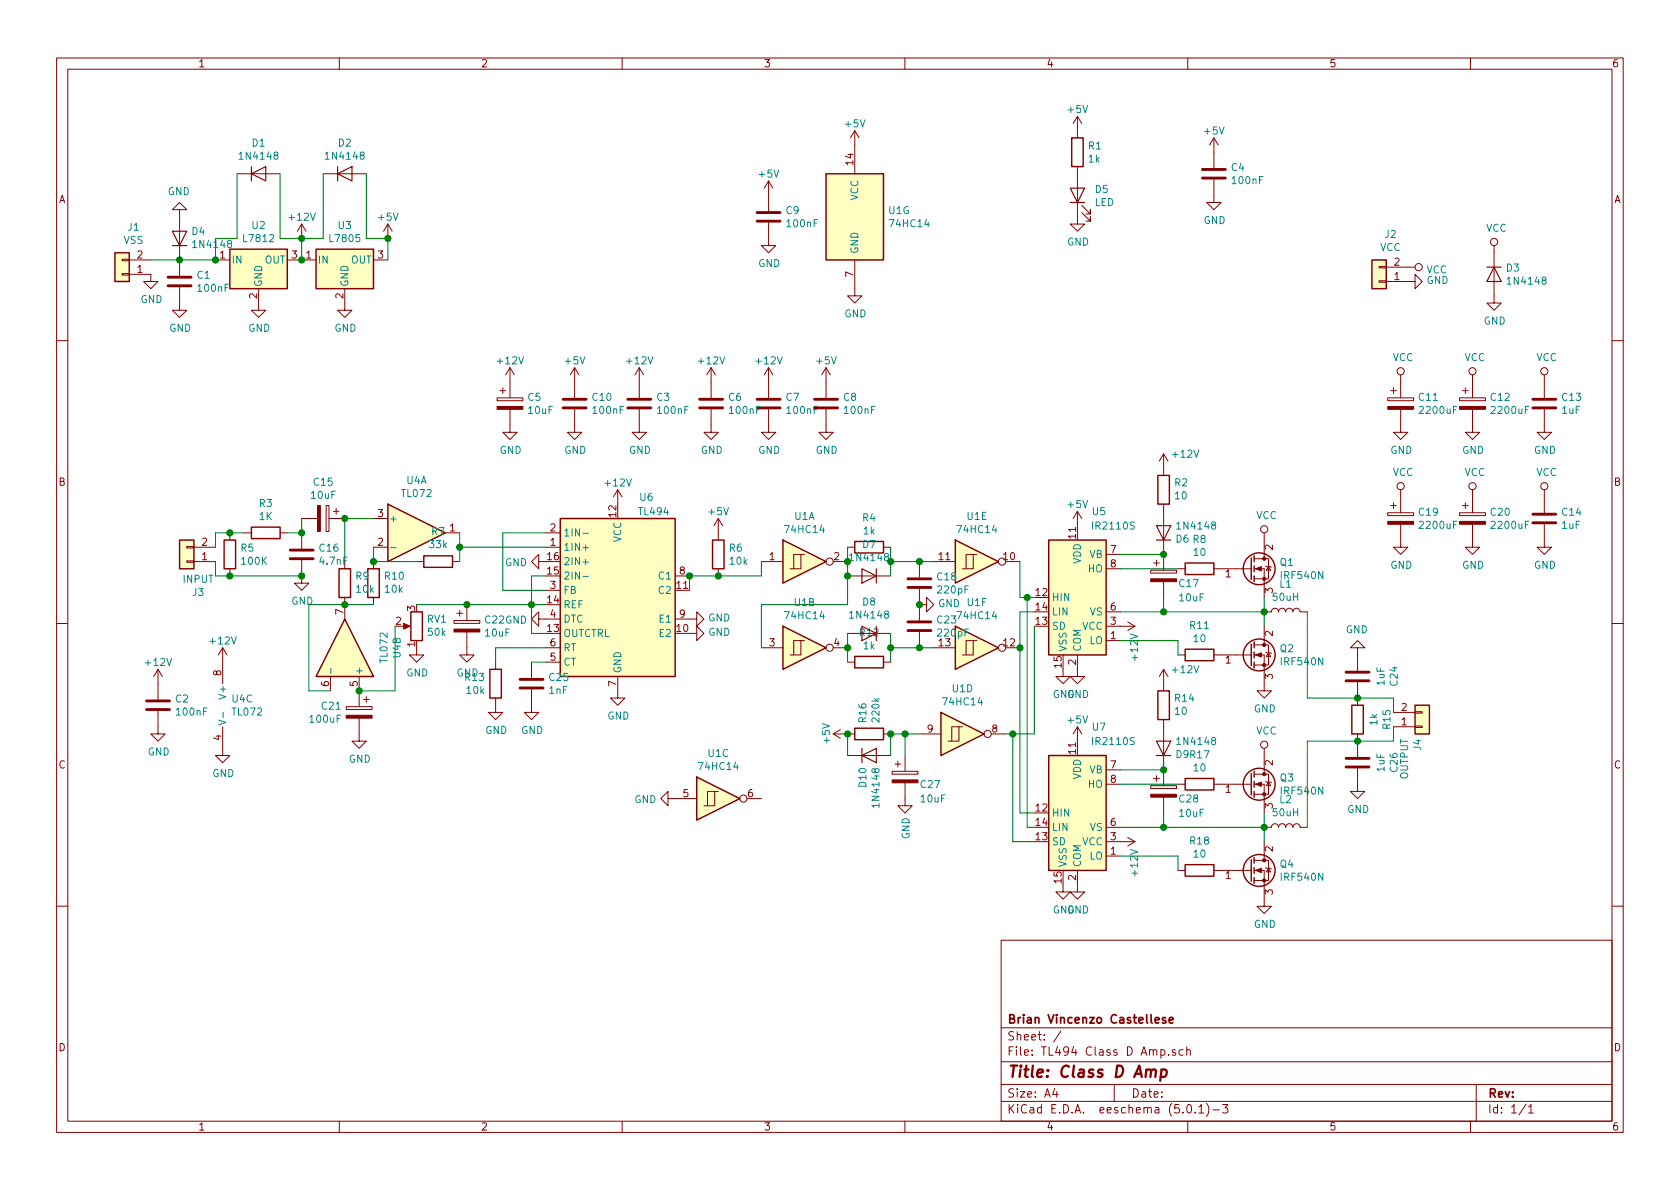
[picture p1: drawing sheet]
<svg xmlns="http://www.w3.org/2000/svg" width="297mm" height="210mm" viewBox="0 0 297 210" stroke-linecap="round" stroke-linejoin="round" font-family="sans-serif">
<g fill="none" stroke="#840000" stroke-width=".18">
<path d="M10 10.3h277v189.9h-277zM12 12.2h273v186.1h-273zM60 10.3v1.9M110 10.3v1.9M160 10.3v1.9M210 10.3v1.9M260 10.3v1.9M31.7 37.1h1.3l-1.3-1.3-1.2 1.3h1.2v11.7M41.9 30.7h7.6M53.3 39.6l-.7 1.3M53.3 39.6v2.6M53.3 39.6l.8 1.3"/>
<path d="M57.1 30.7h7.7M68.6 39.6l-.8 1.3M68.6 39.6v2.6M68.6 39.6l.7 1.3M135.9 39.4v4h1.3l-1.3 1.3-1.3-1.3h1.3M135.9 32v5.3M135.9 32l-.8 1.3M135.9 32l.8 1.3M151.1 23.1v7.6M151.1 23.1l-.7 1.3M151.1 23.1l.8 1.3M190.5 29.5v10.1h1.3l-1.3 1.3-1.3-1.3h1.3"/>
<path d="M190.5 20.6v3.8M190.5 20.6l-.8 1.2M190.5 20.6l.8 1.2M191.3 37.6l1.5 1.5v-.8v.8h-.8M191.3 36.3l1.5 1.5v-.7v.7h-.8M214.6 31.7v4.1h1.3l-1.3 1.3-1.2-1.3h1.2M214.6 24.4v5.3M214.6 24.4l-.7 1.2M214.6 24.4l.8 1.2M21.6 45.8h1.3v.3h-1.3zM21.6 48.4h1.3v.2h-1.3zM22.9 48.5h3.8v1.3h1.2l-1.2 1.2-1.3-1.2h1.3"/>
<path d="M22.9 46h3.8M31.7 50.8v4.1h1.3l-1.3 1.2-1.2-1.2h1.2M38.1 46h2.5M45.7 51v3.9h1.3l-1.3 1.2-1.3-1.2h1.3M50.8 46h5.1M61 51v3.9h1.2l-1.2 1.2-1.3-1.2h1.3M66 46h2.6M151.1 46v6.3h1.3l-1.3 1.3-1.2-1.3h1.2M243.8 47.1h1.3v.3h-1.3zM243.8 49.7h1.3v.2h-1.3zM245.1 49.8h5.1v-1.3l1.3 1.3-1.3 1.2v-1.2M245.1 47.2h5.1"/>
<path d="M264.2 43.4v10.2h1.2l-1.2 1.3-1.3-1.3h1.3M10 60.2h2M87.9 70.4h4.6v.5h-4.6zM88.4 69.1h1M88.9 68.6v1M90.2 72.4v4h1.2l-1.2 1.3-1.3-1.3h1.3M90.2 65v5.4M90.2 65l-.8 1.3M90.2 65l.7 1.3M101.6 72.4v4h1.3l-1.3 1.3-1.3-1.3h1.3M101.6 65v5.4M101.6 65l-.8 1.3"/>
<path d="M101.6 65l.8 1.3M113 72.4v4h1.3l-1.3 1.3-1.2-1.3h1.2M113 65v5.4M113 65l-.7 1.3M113 65l.8 1.3M125.7 72.4v4h1.3l-1.3 1.3-1.2-1.3h1.2M125.7 65v5.4M125.7 65l-.7 1.3M125.7 65l.8 1.3M135.9 72.4v4h1.3l-1.3 1.3-1.3-1.3h1.3M135.9 65v5.4M135.9 65l-.8 1.3"/>
<path d="M135.9 65l.8 1.3M146 72.4v4h1.3l-1.3 1.3-1.2-1.3h1.2M146 65v5.4M146 65l-.7 1.3M146 65l.8 1.3M245.4 70.4h4.5v.5h-4.5zM245.9 69.1h1M246.4 68.6v1M247.6 72.4v4h1.3l-1.3 1.3-1.2-1.3h1.2M247.6 66.3v4.1M258.1 70.4h4.5v.5h-4.5zM258.6 69.1h1"/>
<path d="M259.1 68.6v1M260.3 72.4v4h1.3l-1.3 1.3-1.2-1.3h1.2M260.3 66.3v4.1M273 72.4v4h1.3l-1.3 1.3-1.2-1.3h1.2M273 66.3v4.1M285 60.2h2M33 96.6h1.3v.3h-1.3zM33 99.2h1.3v.2h-1.3zM34.3 96.8h3.8M34.3 99.3h3.8M40.6 94.2v1.3M43.2 94.2h1.2"/>
<path d="M49.5 94.2h1.3M53.3 99.1v4h1.3l-1.3 1.3-1.2-1.3h1.2M53.3 91.7h2.8M53.3 94.2v2.8M57.7 89.4h.5v4.6h-.5zM58.2 91.7h2.8M58.9 90.4h1M59.4 89.9v1M61 99.3v1.3M66 96.8h2.6M66 91.7h2.6M66 99.3v1.3"/>
<path d="M73.7 99.3h1.2M78.7 94.2h2.6M80 99.3h1.3M95.2 99.3v-1.3l-1.2 1.3 1.2 1.3v-1.3h1.3M96.5 94.2h2.6M96.5 96.8h2.6M109.2 86.6v2.5M109.2 86.6l-.7 1.3M109.2 86.6l.8 1.3M127 91.7v3.8M127 91.7l-.8 1.3M127 91.7l.8 1.3"/>
<path d="M134.6 99.3h3.8M141.6 98h-1.3v2.6M142.2 98h-.6v2.6h-1.9M147.3 99.3h2.6M149.9 96.8h1.2M156.2 96.8h1.3M162.6 99.3v2.8M165.1 99.3h3.8M172.1 98h-1.3v2.6M172.7 98h-.6v2.6h-1.9M177.8 99.3h2.5M190.5 90.4v2.6"/>
<path d="M190.5 90.4l-.8 1.3M190.5 90.4l.8 1.3M195.6 98h2.5M204 99.6h1M204.5 99.1v1M205.7 80.3v3.8M205.7 89.1v11.7M205.7 80.3l-.7 1.2M205.7 80.3l.8 1.2M221.7 98.8h1.8M223.5 98.8h.8v3.6h-2.6M223.5 94.2v4.6"/>
<path d="M245.4 90.7h4.5v.5h-4.5zM245.9 89.4h1M246.4 88.9v1M247.6 92.7v4.1h1.3l-1.3 1.2-1.2-1.2h1.2M247.6 86.6v4.1M258.1 90.7h4.5v.5h-4.5zM258.6 89.4h1M259.1 88.9v1M260.3 92.7v4.1h1.3l-1.3 1.2-1.2-1.2h1.2M260.3 86.6v4.1M273 92.7v4.1h1.3l-1.3 1.2-1.2-1.2h1.2M273 86.6v4.1"/>
<path d="M10 110.3h2M27.9 118.4v5.3M27.9 118.4l-.7 1.2M27.9 118.4l.8 1.2M39.4 114.5v6.4M39.4 114.5l-.8 1.3M39.4 114.5l.7 1.3M40.6 100.6v1.2M58.4 119.6v2.6M61 105.7v3.8M63.5 119.6v5.4M66 105.7v1.2"/>
<path d="M71.1 110.7h1M73.7 114.5v1.3h1.2l-1.2 1.3-1.3-1.3h1.3M80.3 109.7h4.5v.5h-4.5zM80.8 108.5h1M81.3 107.9v1.1M82.5 111.8v4h1.3l-1.3 1.3-1.2-1.3h1.2M82.5 106.9v2.8M87.6 117.1v1.3M94 117.1v2.8M95.2 109.5v-1.3l-1.2 1.3 1.2 1.2v-1.2h3.9M96.5 104.4h2.6M96.5 117.1h2.6"/>
<path d="M96.5 114.5h2.6M109.2 119.6v3.8h1.3l-1.3 1.3-1.3-1.3h1.3M119.4 109.5h3.8v-1.3l1.3 1.3-1.3 1.2v-1.2M119.4 101.8h2.5M121.9 112h1.3v-1.3l1.3 1.3-1.3 1.3v-1.3M127 100.6v1.2M134.6 114.5h3.8M141.6 113.3h-1.3v2.5M142.2 113.3h-.6v2.5h-1.9M147.3 114.5h2.6M149.9 117.1h1.2M149.9 101.8h7.6"/>
<path d="M149.9 112h2.5M154.9 112h2.6M156.2 117.1h1.3M162.6 106.9h1.2v-1.2l1.3 1.2-1.3 1.3v-1.3M162.6 104.1v5.6M162.6 111.8v2.7M165.1 114.5h3.8M172.1 113.3h-1.3v2.5M172.7 113.3h-.6v2.5h-1.9M177.8 114.5h2.5M188 118.4v1.2h1.2l-1.2 1.3-1.3-1.3h1.3M190.5 115.8v3.8h1.3l-1.3 1.3-1.3-1.3h1.3"/>
<path d="M195.6 100.6h2.5M195.6 108.2h2.5M195.6 110.7h5.1M195.6 113.3h2.5M199.4 110l1.3 .7M200.7 110.7l-1.3 .8M203.5 100.8h4.5v.5h-4.5zM205.7 102.9v2.8M205.7 118.4v3.8M205.7 118.4l-.7 1.2M205.7 118.4l.8 1.2M208.3 100.6h1.2"/>
<path d="M208.3 115.8h1.2M214.6 100.6h6.6M214.6 115.8h6.6M221.7 115.8h1.8v6.4h1.3l-1.3 1.2-1.3-1.2h1.3M221.7 100.6h1.8v5.1M221.7 114h1.8M223.5 114h.8v3.6h-2.6M223.5 108.2h1.3a.63 .63 0 0 1 .6-.6 .63 .63 0 0 1 .7 .6 .63 .63 0 0 1 .6-.6 .63 .63 0 0 1 .6 .6 .63 .63 0 0 1 .7-.6 .63 .63 0 0 1 .6 .6 .63 .63 0 0 1 .6-.6 .63 .63 0 0 1 .7 .6h1.2M223.5 110.7v3.3M223.8 100.1l.1 .1h.8l.1 .1M223.8 115.3l.1 .1h.8l.1 .2M224.3 100.2l.4 .6h-.8z"/>
<path d="M224.3 115.4l.4 .7h-.8zM240 114.5h1.3l-1.3-1.2-1.2 1.2h1.2v4.1M285 110.3h2M27.9 125.7v4.1h1.3l-1.3 1.3-1.2-1.3h1.2M39.4 128.5v5.1h1.2l-1.2 1.3-1.3-1.3h1.3M61.2 125h4.6v.5h-4.6zM63.5 127v4.1h1.3l-1.3 1.2-1.3-1.2h1.3M64.3 123.7h1M64.8 123.2v1M87.6 123.4v2.6h1.3l-1.3 1.2-1.2-1.2h1.2M94 121.9v4.1h1.2l-1.2 1.2-1.3-1.2h1.3M126.4 139.9h-1.3v2.6"/>
<path d="M127 139.9h-.6v2.6h-1.9M147.3 129.8h3.8M147.3 129.8l1.3 .8M148.6 129l-1.3 .8M149.9 133.6h7.6M156.2 129.8h1.3M157.7 136.4h4.6v.5h-4.6zM158.2 135.1h1.1M158.7 134.6v1M160 138.4v4.1h1.3l-1.3 1.3-1.3-1.3h1.3M160 133.6v2.8M162.6 129.8h3.8"/>
<path d="M169.5 128.5h-1.2v2.6M170.2 128.5h-.7v2.6h-1.9M175.3 129.8h2.5M190.5 128.5v2.6M190.5 128.5l-.8 1.3M190.5 128.5l.8 1.3M195.6 138.7h2.5M195.6 136.1h2.5M203.5 138.9h4.5v.5h-4.5zM204 137.7h1M204.5 137.2v1M205.7 127.2v11.7"/>
<path d="M208.3 138.7h1.2M214.6 138.7h6.6M221.7 138.7h1.8v5.1M221.7 136.9h1.8M223.5 136.9h.8v3.6h-2.6M223.5 132.3v4.6M223.8 138.2l.1 .1h.8l.1 .1M224.3 138.3l.4 .6h-.8zM240 135.9v4h1.3l-1.3 1.3-1.2-1.3h1.2M240 120.6v4.1M240 129.8v4.1M246.4 128.5h3.8"/>
<path d="M246.4 126h3.8M250.2 125.9h1.3v.2h-1.3zM250.2 128.4h1.3v.2h-1.3zM118.1 141.2v-1.3l-1.3 1.3 1.3 1.3v-1.3h5.1M132.1 141.2h2.5M188 156.5v1.2h1.2l-1.2 1.3-1.3-1.3h1.3M190.5 153.9v3.8h1.3l-1.3 1.3-1.3-1.3h1.3M195.6 146.3h2.5M195.6 151.4h2.5M195.6 148.8h5.1M199.4 148.1l1.3 .7M200.7 148.8l-1.3 .8"/>
<path d="M205.7 141v2.8M208.3 153.9h1.2M214.6 153.9h6.6M221.7 153.9h1.8v6.4h1.3l-1.3 1.2-1.3-1.2h1.3M221.7 152.1h1.8M223.5 152.1h.8v3.6h-2.6M223.5 146.3h1.3a.63 .63 0 0 1 .6-.6 .63 .63 0 0 1 .7 .6 .63 .63 0 0 1 .6-.6 .63 .63 0 0 1 .6 .6 .63 .63 0 0 1 .7-.6 .63 .63 0 0 1 .6 .6 .63 .63 0 0 1 .6-.6 .63 .63 0 0 1 .7 .6h1.2M223.5 148.8v3.3M223.8 153.4l.1 .1h.8l.1 .2M224.3 153.5l.4 .7h-.8zM10 160.2h2M177 166.3h108v32h-108z"/>
<path d="M285 160.2h2M60 198.3v1.9M110 198.3v1.9M160 198.3v1.9M177 194.8h108M177 191.8h108M177 187.8h108M177 181.8h108M186.5 192.5l-.4 1h1M186.8 193v1M187.6 182.3l-1.3 2M197 191.8v3"/>
<path d="M205.3 185.7l.4-.1 .3 .3-.1 .6-.2 .1-.4-.1M206.6 186.5v.1M207.8 185.7l-.3-.1-.2 .2v.2l.5 .2v.3h-.5M209.2 185.7l-.4-.1-.3 .3v.6l.3 .1 .4-.1M209.8 185.7l.2-.1 .4 .1 .1 .9M209.8 185.1v1.5M210 195.5l.3-.2a.94 .94 0 0 1 0 1.5 .82 .82 0 0 1-.3-1.3zM210 198.3v1.9M211.3 196.7v.1M212 195.8l.4-.5v1.5M212 196.8h.8M213.3 195.1a1.71 1.71 0 0 1 0 2.3"/>
<path d="M214.5 196.3h1.1M216.2 195.3h.9l-.5 .6 .4 .1v.7l-.2 .1-.6-.1M260 198.3v1.9M261 191.8v6.5M269.8 195.2l-1.2 2M270.3 195.8l.4-.5v1.5M270.3 196.8h.8"/>
<circle cx="250.8" cy="47.2" r=".63"/>
<circle cx="264.2" cy="42.8" r=".63"/>
<circle cx="247.6" cy="65.7" r=".63"/>
<circle cx="260.3" cy="65.7" r=".63"/>
<circle cx="273" cy="65.7" r=".63"/>
<circle cx="146.7" cy="99.3" r=".63"/>
<circle cx="177.2" cy="99.3" r=".63"/>
<circle cx="223.5" cy="93.6" r=".63"/>
<circle cx="247.6" cy="86" r=".63"/>
<circle cx="260.3" cy="86" r=".63"/>
<circle cx="273" cy="86" r=".63"/>
<circle cx="146.7" cy="114.5" r=".63"/>
<circle cx="177.2" cy="114.5" r=".63"/>
<circle cx="174.6" cy="129.8" r=".63"/>
<circle cx="223.5" cy="131.7" r=".63"/>
<circle cx="131.4" cy="141.2" r=".63"/>
</g>
<path d="M203.5 189.4a.47 .47 0 0 1 .5-.3 .47 .47 0 0 1 .4 .3l-.1 1M205.4 189.2a.68 .68 0 0 1 .8 .1v.8a.66 .66 0 0 1-1 .2M205.4 189.1l-.3 2" fill="none" stroke="#840000" stroke-width=".41"/>
<path d="M204.2 180.4l.8-.1-.1-.3-.5-.1-.2 .2 .1 .7h.6M206.1 180a.37 .37 0 0 0-.6 .1l.1 .3 .5 .1 .1 .1-.3 .3-.4-.1M206.7 180.4l.7-.1v-.3l-.4-.1-.3 .2 .1 .7h.6" fill="none" stroke="#840000" stroke-width=".3"/>
<g fill="#ffffc2" stroke="#ffffc2" stroke-width=".18">
<path d="M68.6 89.1l10.1 5.1-10.1 5.1z"/>
<path d="M61 109.5l5 10.1h-10.1z"/>
<path d="M99.1 91.7h20.3v27.9h-20.3z"/>
<path d="M185.4 95.5h10.2v20.3h-10.2z"/>
<path d="M250.2 124.7h2.5v5.1h-2.5z"/>
<path d="M138.4 110.7l7.6 3.8-7.6 3.9z"/>
<path d="M166.4 126l7.6 3.8-7.6 3.8z"/>
<path d="M168.9 95.5l7.6 3.8-7.6 3.8z"/>
<path d="M168.9 110.7l7.6 3.8-7.6 3.9z"/>
<path d="M146 30.7h10.2v15.3h-10.2z"/>
<path d="M138.4 95.5l7.6 3.8-7.6 3.8z"/>
<path d="M40.6 44.1h10.2v6.9h-10.2z"/>
<path d="M55.9 44.1h10.1v6.9h-10.1z"/>
<path d="M31.7 95.5h2.6v5.1h-2.6z"/>
<path d="M20.3 44.7h2.6v5.1h-2.6z"/>
<path d="M242.6 46h2.5v5h-2.5z"/>
<path d="M123.2 137.4l7.6 3.8-7.6 3.8z"/>
<path d="M185.4 133.6h10.2v20.3h-10.2z"/>
</g>
<g fill="none" stroke="#840000" stroke-width=".25">
<path d="M146 30.7h10.2v15.3h-10.2zM189.5 24.4h2v5.1h-2zM20.3 44.7h2.6v5.1h-2.6zM40.6 44.1h10.2v6.9h-10.2zM55.9 44.1h10.1v6.9h-10.1zM242.6 46h2.5v5h-2.5zM31.7 95.5h2.6v5.1h-2.6zM39.6 95.5h2.1v5.1h-2.1zM44.4 93.2h5.1v2h-5.1zM68.6 89.1l10.1 5.1-10.1 5.1zM74.9 98.3h5.1v2h-5.1zM99.1 91.7h20.3v27.9h-20.3z"/>
<path d="M126 95.5h2v5.1h-2zM138.4 95.5l7.6 3.8-7.6 3.8zM151.1 95.8h5.1v2h-5.1zM168.9 95.5l7.6 3.8-7.6 3.8zM185.4 95.5h10.2v20.3h-10.2zM204.7 84.1h2.1v5h-2.1zM209.5 99.6h5.1v2h-5.1zM221.2 98.7v3.8M221.7 98.3v1M59.9 100.6h2.1v5.1h-2.1zM61 109.5l5 10.1h-10.1zM65 100.6h2.1v5.1h-2.1z"/>
<path d="M72.6 108.2h2.1v5.1h-2.1zM86.6 118.4h2v5h-2zM138.4 110.7l7.6 3.8-7.6 3.9zM151.1 116.1h5.1v2h-5.1zM168.9 110.7l7.6 3.8-7.6 3.9zM209.5 114.8h5.1v2h-5.1zM221.2 113.9v3.8M221.7 100.1v1M221.7 101.8v1.1M221.7 113.5v1M221.7 115.3v1M221.7 117.1v1"/>
<path d="M123.2 137.4l7.6 3.8-7.6 3.8zM151.1 128.8h5.1v2h-5.1zM166.4 126l7.6 3.8-7.6 3.8zM185.4 133.6h10.2v20.3h-10.2zM204.7 122.2h2.1v5h-2.1zM209.5 137.7h5.1v2h-5.1zM221.2 136.8v3.8M221.7 136.4v1M221.7 138.2v1M221.7 139.9v1.1M239 124.7h2v5.1h-2zM250.2 124.7h2.5v5.1h-2.5z"/>
<path d="M209.5 152.9h5.1v2h-5.1zM221.2 152v3.8M221.7 151.6v1M221.7 153.4v1M221.7 155.2v1"/>
<circle cx="222.6" cy="115.8" r="2.82"/>
<circle cx="222.6" cy="100.6" r="2.82"/>
<circle cx="222.6" cy="138.7" r="2.82"/>
<circle cx="222.6" cy="153.9" r="2.82"/>
</g>
<path d="M69.1 96.8h1M103.1 96.8h.9M103.1 99.4h.9M103.1 94.3h.9M58.5 118.2v.9M103.1 101.9h.9M38.7 127.3l1.2 .5-1.2 .4M39.4 126v.9" fill="none" stroke="#008484" stroke-width=".18"/>
<g fill="#840000" stroke="#840000" stroke-width=".18">
<path d="M222 100.6l1-.4v.8z"/>
<path d="M222 115.8l1-.4v.8z"/>
<path d="M245.4 71.9h4.5v.5h-4.5z"/>
<path d="M71.4 110.2l1.1 .5-1.1 .5z"/>
<path d="M203.5 102.4h4.5v.5h-4.5z"/>
<path d="M87.9 71.9h4.6v.5h-4.6z"/>
<path d="M56.1 89.4h.5v4.6h-.5z"/>
<path d="M258.1 71.9h4.5v.5h-4.5z"/>
<path d="M61.2 126.5h4.6v.5h-4.6z"/>
<path d="M80.3 111.2h4.5v.6h-4.5z"/>
<path d="M157.7 137.9h4.6v.5h-4.6z"/>
<path d="M222 138.7l1-.4v.8z"/>
<path d="M222 153.9l1-.4v.8z"/>
<path d="M203.5 140.5h4.5v.5h-4.5z"/>
<path d="M245.4 92.2h4.5v.5h-4.5z"/>
<path d="M258.1 92.2h4.5v.5h-4.5z"/>
<circle cx="223.5" cy="102.4" r=".28"/>
<circle cx="223.5" cy="98.8" r=".28"/>
<circle cx="223.5" cy="117.6" r=".28"/>
<circle cx="223.5" cy="114" r=".28"/>
<circle cx="223.5" cy="140.5" r=".28"/>
<circle cx="223.5" cy="136.9" r=".28"/>
<circle cx="223.5" cy="155.7" r=".28"/>
<circle cx="223.5" cy="152.1" r=".28"/>
</g>
<g fill="none" stroke="#840000" stroke-width=".51">
<path d="M133.9 39.1h4M133.9 37.6h4M212.6 31.5h4.1M212.6 30h4.1M29.7 50.5h4.1M29.7 49h4.1M99.6 72.1h4M99.6 70.6h4M111 72.1h4.1M111 70.6h4.1M123.7 72.1h4.1M123.7 70.6h4.1"/>
<path d="M133.9 72.1h4M133.9 70.6h4M144 72.1h4.1M144 70.6h4.1M271 72.1h4.1M271 70.6h4.1M51.3 98.8h4.1M51.3 97.3h4.1M271 92.5h4.1M271 90.9h4.1M160.5 103.9h4.1M160.5 102.4h4.1"/>
<path d="M160.5 111.5h4.1M160.5 110h4.1M238 118.9h4.1M25.9 125.5h4.1M25.9 123.9h4.1M91.9 121.7h4.1M91.9 120.1h4.1M238 135.6h4.1M238 134.1h4.1M238 120.4h4.1"/>
</g>
<g fill="none" stroke="#840000" stroke-width=".2">
<path d="M44.4 30.7l2.6-1.2v2.5zM44.4 29.5v2.5M59.7 30.7l2.5-1.2v2.5zM59.7 29.5v2.5M189.2 33.3h2.6l-1.3 2.5zM189.2 35.8h2.6M30.5 40.9h2.5l-1.3 2.5zM30.5 43.4h2.5M262.9 47.2h2.5M264.2 47.2l1.2 2.6h-2.5zM204.5 93h2.5l-1.3 2.5zM204.5 95.5h2.5"/>
<path d="M152.4 100.6l2.5 1.2-2.5 1.3zM152.4 110.7l2.5 1.3-2.5 1.3zM154.9 100.6v2.5M154.9 110.7v2.6M152.4 133.6l2.5-1.3v2.6zM152.4 132.3v2.6M204.5 131.1h2.5l-1.3 2.5zM204.5 133.6h2.5"/>
</g>
<g fill="none" stroke="#008400" stroke-width=".18">
<path d="M41.9 30.7v11.5h-3.8v3.8h-11.4M49.5 30.7v11.5h7.6v-11.5M64.8 30.7v11.5h3.8v3.8M53.3 42.2v3.8M38.1 99.3v2.5h15.2M43.2 94.2h-5.1v2.6M53.3 91.7v2.5h-2.5M66 96.8v2.5h7.7M66 91.7h-5v7.6M81.3 94.2v5.1M81.3 96.8h15.2M96.5 94.2h-7.6v10.2h7.6"/>
<path d="M134.6 99.3v2.5h-12.7v2.6M149.9 96.8v10.1h-15.3v7.6M157.5 99.3h7.6M157.5 96.8v5M180.3 99.3v6.4h2.6M198.1 98h7.6M66 106.9h-11.4v15.3h3.8M69.8 110.7v11.5h-6.3M73.7 106.9h22.8M94 117.1h2.5M96.5 114.5h-8.9v2.6M96.5 101.8h-2.5v10.2h2.5"/>
<path d="M149.9 112v5.1M157.5 114.5h7.6M157.5 112v5.1M181.6 105.7v40.6h1.3M182.9 108.2h-2.6v35.6h2.6M182.9 110.7v19.1h-5.1M198.1 108.2h25.4M198.1 100.6h10.2M198.1 113.3h10.2v2.5M205.7 105.7v2.5M223.5 105.7v5M231.1 108.2v15.2h15.3v2.6"/>
<path d="M149.9 129.8v3.8M160 129.8v3.8M162.6 129.8h-5.1v3.8M179.1 129.8v19h3.8M198.1 138.7h10.2M198.1 136.1h7.6M246.4 128.5v2.6h-15.3v15.2M198.1 151.4h10.2v2.5M198.1 146.3h25.4M205.7 143.8v2.5M223.5 143.8v5"/>
</g>
<g fill="#008400" stroke="#008400" stroke-width=".25">
<circle cx="223.5" cy="108.2" r=".51"/>
<circle cx="205.7" cy="108.2" r=".51"/>
<circle cx="162.6" cy="106.9" r=".51"/>
<circle cx="149.9" cy="99.3" r=".51"/>
<circle cx="157.5" cy="99.3" r=".51"/>
<circle cx="162.6" cy="99.3" r=".51"/>
<circle cx="157.5" cy="114.5" r=".51"/>
<circle cx="162.6" cy="114.5" r=".51"/>
<circle cx="149.9" cy="114.5" r=".51"/>
<circle cx="149.9" cy="101.8" r=".51"/>
<circle cx="121.9" cy="101.8" r=".51"/>
<circle cx="127" cy="101.8" r=".51"/>
<circle cx="53.3" cy="46" r=".51"/>
<circle cx="94" cy="106.9" r=".51"/>
<circle cx="31.8" cy="46" r=".51"/>
<circle cx="40.6" cy="94.2" r=".51"/>
<circle cx="40.6" cy="101.8" r=".51"/>
<circle cx="66" cy="99.3" r=".51"/>
<circle cx="81.3" cy="96.8" r=".51"/>
<circle cx="61" cy="91.7" r=".51"/>
<circle cx="53.3" cy="101.8" r=".51"/>
<circle cx="53.3" cy="94.2" r=".51"/>
<circle cx="82.6" cy="106.9" r=".51"/>
<circle cx="53.3" cy="42.2" r=".51"/>
<circle cx="68.6" cy="42.2" r=".51"/>
<circle cx="38.1" cy="46" r=".51"/>
<circle cx="160" cy="129.8" r=".51"/>
<circle cx="205.7" cy="98" r=".51"/>
<circle cx="223.5" cy="146.3" r=".51"/>
<circle cx="205.7" cy="146.3" r=".51"/>
<circle cx="205.7" cy="136.1" r=".51"/>
<circle cx="181.6" cy="105.7" r=".51"/>
<circle cx="180.3" cy="114.5" r=".51"/>
<circle cx="179.1" cy="129.8" r=".51"/>
<circle cx="240" cy="123.4" r=".51"/>
<circle cx="240" cy="131.1" r=".51"/>
<circle cx="157.5" cy="129.8" r=".51"/>
<circle cx="149.9" cy="129.8" r=".51"/>
<circle cx="63.5" cy="122.2" r=".51"/>
<circle cx="61" cy="106.9" r=".51"/>
</g>
<text font-size="2.8" fill="#840000" x="178" y="190.5">Title: Class D Amp</text>
<g font-size="2.1" fill="#840000">
<text x="178" y="184">Sheet: /</text>
<text x="178" y="181">Brian Vincenzo Castellese</text>
<text x="178" y="186.7">File: TL494 Class D Amp.sch</text>
<text x="178" y="196.9">KiCad E.D.A. eeschema (5.0.1)-3</text>
<text x="178" y="194.1">Size: A4</text>
<text x="200" y="194.1">Date:</text>
<text x="263" y="194.1">Rev:</text>
<text x="263" y="196.9">Id: 1/1</text>
</g>
<g font-size="1.8" fill="#840000">
<text x="35" y="11.9">1</text>
<text x="85" y="11.9">2</text>
<text x="135" y="11.9">3</text>
<text x="185" y="11.9">4</text>
<text x="235" y="11.9">5</text>
<text x="285" y="11.9">6</text>
<text x="150.9" y="29.2" transform="rotate(-90 150.9 29.2)">14</text>
<text x="10.4" y="35.9">A</text>
<text x="285.4" y="35.9">A</text>
<text x="24.3" y="45.7">2</text>
<text x="38.9" y="45.7">1</text>
<text x="51.6" y="45.7">3</text>
<text x="54.1" y="45.7">1</text>
<text x="66.8" y="45.7">3</text>
<text x="246.5" y="47">2</text>
<text x="24.3" y="48.3">1</text>
<text x="45.5" y="52.8" transform="rotate(-90 45.5 52.8)">2</text>
<text x="60.7" y="52.8" transform="rotate(-90 60.7 52.8)">2</text>
<text x="150.9" y="49" transform="rotate(-90 150.9 49)">7</text>
<text x="246.5" y="49.5">1</text>
<text x="10.4" y="85.9">B</text>
<text x="285.4" y="85.9">B</text>
<text x="66.8" y="91.4">3</text>
<text x="79.5" y="94">1</text>
<text x="97.3" y="94">2</text>
<text x="109" y="91.4" transform="rotate(-90 109 91.4)">12</text>
<text x="190.2" y="95.2" transform="rotate(-90 190.2 95.2)">11</text>
<text x="35.7" y="99.1">1</text>
<text x="35.7" y="96.5">2</text>
<text x="66.8" y="96.5">2</text>
<text x="96.8" y="101.6">15</text>
<text x="96.8" y="99.1">16</text>
<text x="97.3" y="96.5">1</text>
<text x="120.2" y="101.6">8</text>
<text x="136" y="99.1">1</text>
<text x="147.5" y="99.1">2</text>
<text x="166" y="99.1">11</text>
<text x="177.5" y="99.1">10</text>
<text x="196.4" y="97.8">7</text>
<text x="196.4" y="100.3">8</text>
<text x="225" y="97.3" transform="rotate(-90 225 97.3)">2</text>
<text x="96.8" y="106.7">14</text>
<text x="97.3" y="104.1">3</text>
<text x="119.7" y="104.1">11</text>
<text x="183.2" y="105.4">12</text>
<text x="183.2" y="107.9">14</text>
<text x="196.4" y="107.9">6</text>
<text x="216.7" y="102.1">1</text>
<text x="225" y="104.9" transform="rotate(-90 225 104.9)">3</text>
<text x="60.7" y="108.7" transform="rotate(-90 60.7 108.7)">7</text>
<text x="70" y="110.5">2</text>
<text x="73.4" y="108" transform="rotate(-90 73.4 108)">3</text>
<text x="96.8" y="111.8">13</text>
<text x="97.3" y="109.2">4</text>
<text x="119.7" y="111.8">10</text>
<text x="120.2" y="109.2">9</text>
<text x="152" y="112.5">R12</text>
<text x="183.2" y="110.5">13</text>
<text x="196.4" y="113">1</text>
<text x="196.4" y="110.5">3</text>
<text x="225" y="112.5" transform="rotate(-90 225 112.5)">2</text>
<text x="39.1" y="119.5" transform="rotate(-90 39.1 119.5)">8</text>
<text x="73.4" y="114.4" transform="rotate(-90 73.4 114.4)">1</text>
<text x="97.3" y="116.8">5</text>
<text x="97.3" y="114.3">6</text>
<text x="136" y="114.3">3</text>
<text x="147.5" y="114.3">4</text>
<text x="166" y="114.3">13</text>
<text x="177.5" y="114.3">12</text>
<text x="187.7" y="118.1" transform="rotate(-90 187.7 118.1)">15</text>
<text x="190.2" y="117.6" transform="rotate(-90 190.2 117.6)">2</text>
<text x="216.7" y="117.3">1</text>
<text x="58.2" y="121.4" transform="rotate(-90 58.2 121.4)">6</text>
<text x="63.2" y="121.4" transform="rotate(-90 63.2 121.4)">5</text>
<text x="109" y="121.4" transform="rotate(-90 109 121.4)">7</text>
<text x="225" y="120.1" transform="rotate(-90 225 120.1)">3</text>
<text x="247.8" y="125.7">2</text>
<text x="39.1" y="130.9" transform="rotate(-90 39.1 130.9)">4</text>
<text x="164" y="129.5">9</text>
<text x="175.4" y="129.5">8</text>
<text x="247.8" y="128.3">1</text>
<text x="10.4" y="135.9">C</text>
<text x="190.2" y="133.3" transform="rotate(-90 190.2 133.3)">11</text>
<text x="196.4" y="135.9">7</text>
<text x="225" y="135.4" transform="rotate(-90 225 135.4)">2</text>
<text x="285.4" y="135.9">C</text>
<text x="120.8" y="141">5</text>
<text x="132.2" y="141">6</text>
<text x="183.2" y="143.5">12</text>
<text x="196.4" y="138.4">8</text>
<text x="216.7" y="140.2">1</text>
<text x="225" y="143" transform="rotate(-90 225 143)">3</text>
<text x="183.2" y="148.6">13</text>
<text x="183.2" y="146">14</text>
<text x="196.4" y="148.6">3</text>
<text x="196.4" y="146">6</text>
<text x="190.2" y="155.7" transform="rotate(-90 190.2 155.7)">2</text>
<text x="196.4" y="151.1">1</text>
<text x="216.7" y="155.4">1</text>
<text x="225" y="150.6" transform="rotate(-90 225 150.6)">2</text>
<text x="187.7" y="156.2" transform="rotate(-90 187.7 156.2)">15</text>
<text x="225" y="158.2" transform="rotate(-90 225 158.2)">3</text>
<text x="10.4" y="185.9">D</text>
<text x="285.4" y="185.9">D</text>
<text x="35" y="199.9">1</text>
<text x="85" y="199.9">2</text>
<text x="135" y="199.9">3</text>
<text x="185" y="199.9">4</text>
<text x="235" y="199.9">5</text>
<text x="285" y="199.9">6</text>
</g>
<g font-size="1.8" fill="#008484">
<text x="149.5" y="22.5">+5V</text>
<text x="188.9" y="20">+5V</text>
<text x="213" y="23.8">+5V</text>
<text x="42.6" y="28.2">1N4148</text>
<text x="44.6" y="25.9">D1</text>
<text x="57.9" y="28.2">1N4148</text>
<text x="59.8" y="25.9">D2</text>
<text x="192.5" y="26.4">R1</text>
<text x="192.5" y="28.7">1k</text>
<text x="29.7" y="34.5">GND</text>
<text x="134.3" y="31.4">+5V</text>
<text x="151.8" y="35.5" transform="rotate(-90 151.8 35.5)">VCC</text>
<text x="193.7" y="34.1">D5</text>
<text x="217.8" y="30.2">C4</text>
<text x="218" y="32.6">100nF</text>
<text x="22.7" y="40.8">J1</text>
<text x="34" y="41.5">D4</text>
<text x="44.6" y="40.5">U2</text>
<text x="51.3" y="39">+12V</text>
<text x="59.8" y="40.5">U3</text>
<text x="67" y="39">+5V</text>
<text x="139" y="37.9">C9</text>
<text x="139.3" y="40.2">100nF</text>
<text x="157.1" y="37.9">U1G</text>
<text x="157.5" y="40.2">74HC14</text>
<text x="193.5" y="36.4">LED</text>
<text x="212.8" y="39.6">GND</text>
<text x="262.7" y="41">VCC</text>
<text x="21.9" y="43.1">VSS</text>
<text x="34.4" y="43.9">1N4148</text>
<text x="40.9" y="46.6">IN</text>
<text x="43.2" y="42.8">L7812</text>
<text x="46.8" y="46.6">OUT</text>
<text x="56.1" y="46.6">IN</text>
<text x="58.5" y="42.8">L7805</text>
<text x="62.1" y="46.6">OUT</text>
<text x="134.1" y="47.2">GND</text>
<text x="151.8" y="45" transform="rotate(-90 151.8 45)">GND</text>
<text x="188.7" y="43.4">GND</text>
<text x="244" y="44.4">VCC</text>
<text x="244.9" y="42.1">J2</text>
<text x="24.8" y="53.6">GND</text>
<text x="34.9" y="49.3">C1</text>
<text x="35.1" y="51.6">100nF</text>
<text x="46.4" y="50.8" transform="rotate(-90 46.4 50.8)">GND</text>
<text x="61.6" y="50.8" transform="rotate(-90 61.6 50.8)">GND</text>
<text x="252.2" y="48.4">VCC</text>
<text x="252.2" y="50.2">GND</text>
<text x="266.4" y="48">D3</text>
<text x="266.8" y="50.3">1N4148</text>
<text x="29.9" y="58.7">GND</text>
<text x="43.9" y="58.7">GND</text>
<text x="59.1" y="58.7">GND</text>
<text x="149.3" y="56.1">GND</text>
<text x="262.3" y="57.4">GND</text>
<text x="88.1" y="64.4">+12V</text>
<text x="100" y="64.4">+5V</text>
<text x="110.9" y="64.4">+12V</text>
<text x="123.6" y="64.4">+12V</text>
<text x="133.8" y="64.4">+12V</text>
<text x="144.4" y="64.4">+5V</text>
<text x="246.2" y="63.8">VCC</text>
<text x="258.9" y="63.8">VCC</text>
<text x="271.6" y="63.8">VCC</text>
<text x="93.4" y="70.9">C5</text>
<text x="104.8" y="70.9">C10</text>
<text x="116.2" y="70.9">C3</text>
<text x="128.9" y="70.9">C6</text>
<text x="139" y="70.9">C7</text>
<text x="149.2" y="70.9">C8</text>
<text x="250.9" y="70.9">C11</text>
<text x="263.6" y="70.9">C12</text>
<text x="276.3" y="70.9">C13</text>
<text x="93.5" y="73.2">10uF</text>
<text x="105" y="73.2">100nF</text>
<text x="116.4" y="73.2">100nF</text>
<text x="129.1" y="73.2">100nF</text>
<text x="139.3" y="73.2">100nF</text>
<text x="149.4" y="73.2">100nF</text>
<text x="251.2" y="73.2">2200uF</text>
<text x="263.9" y="73.2">2200uF</text>
<text x="276.2" y="73.2">1uF</text>
<text x="88.3" y="80.3">GND</text>
<text x="99.8" y="80.3">GND</text>
<text x="111.2" y="80.3">GND</text>
<text x="123.9" y="80.3">GND</text>
<text x="134.1" y="80.3">GND</text>
<text x="144.2" y="80.3">GND</text>
<text x="207.5" y="80.9">+12V</text>
<text x="245.8" y="80.3">GND</text>
<text x="258.5" y="80.3">GND</text>
<text x="271.2" y="80.3">GND</text>
<text x="45.9" y="89.7">R3</text>
<text x="55.1" y="88.2">10uF</text>
<text x="55.5" y="85.9">C15</text>
<text x="71.1" y="87.9">TL072</text>
<text x="71.9" y="85.6">U4A</text>
<text x="107.1" y="86">+12V</text>
<text x="113.2" y="88.6">U6</text>
<text x="188.9" y="89.8">+5V</text>
<text x="207.7" y="86">R2</text>
<text x="207.8" y="88.3">10</text>
<text x="246.2" y="84.2">VCC</text>
<text x="258.9" y="84.2">VCC</text>
<text x="271.6" y="84.2">VCC</text>
<text x="45.9" y="92">1K</text>
<text x="68.7" y="92.3">+</text>
<text x="76.4" y="94.6">R7</text>
<text x="99.6" y="94.9">1IN-</text>
<text x="109.9" y="95.9" transform="rotate(-90 109.9 95.9)">VCC</text>
<text x="113" y="91.1">TL494</text>
<text x="125.4" y="91.1">+5V</text>
<text x="139" y="94.3">74HC14</text>
<text x="140.5" y="91.9">U1A</text>
<text x="152.6" y="92.2">R4</text>
<text x="152.7" y="94.5">1k</text>
<text x="169.5" y="94.3">74HC14</text>
<text x="171" y="91.9">U1E</text>
<text x="193.2" y="91.1">U5</text>
<text x="193.4" y="93.6">IR2110S</text>
<text x="207.9" y="96">D6 R8</text>
<text x="208.4" y="93.6">1N4148</text>
<text x="222.1" y="91.8">VCC</text>
<text x="250.9" y="91.2">C19</text>
<text x="251.2" y="93.5">2200uF</text>
<text x="263.6" y="91.2">C20</text>
<text x="263.9" y="93.5">2200uF</text>
<text x="276.2" y="93.5">1uF</text>
<text x="276.3" y="91.2">C14</text>
<text x="42.6" y="97.6">R5</text>
<text x="42.8" y="99.9">100K</text>
<text x="56.5" y="97.6">C16</text>
<text x="56.6" y="99.9">4.7nF</text>
<text x="76" y="96.9">33k</text>
<text x="89.3" y="100.1">GND</text>
<text x="99.6" y="97.4">1IN+</text>
<text x="99.6" y="99.9">2IN+</text>
<text x="129" y="97.6">R6</text>
<text x="129.1" y="99.9">10k</text>
<text x="150.6" y="99.2">1N4148</text>
<text x="152.6" y="96.9">D7</text>
<text x="191.1" y="99.7" transform="rotate(-90 191.1 99.7)">VDD</text>
<text x="192.4" y="101.2">HO</text>
<text x="192.6" y="98.7">VB</text>
<text x="211.1" y="98.3">10</text>
<text x="226.4" y="100.1">Q1</text>
<text x="245.8" y="100.6">GND</text>
<text x="258.5" y="100.6">GND</text>
<text x="271.2" y="100.6">GND</text>
<text x="32.4" y="103.1">INPUT</text>
<text x="34.1" y="105.4">J3</text>
<text x="51.5" y="106.9">GND</text>
<text x="62.9" y="102.5">R9</text>
<text x="63.1" y="104.8">10k</text>
<text x="68.1" y="102.5">R10</text>
<text x="68.1" y="104.8">10k</text>
<text x="99.6" y="107.6">REF</text>
<text x="99.6" y="102.5">2IN-</text>
<text x="99.6" y="105">FB</text>
<text x="116.6" y="105">C2</text>
<text x="116.6" y="102.5">C1</text>
<text x="140.5" y="107.2">U1B</text>
<text x="152.6" y="107.1">D8</text>
<text x="165.8" y="102.6">C18</text>
<text x="165.9" y="107.4">GND</text>
<text x="165.9" y="104.9">220pF</text>
<text x="171" y="107.2">U1F</text>
<text x="185.9" y="106.3">HIN</text>
<text x="208.6" y="103.8">C17</text>
<text x="208.6" y="106.3">10uF</text>
<text x="225.1" y="106.2">50uH</text>
<text x="226.3" y="103.9">L1</text>
<text x="226.7" y="102.4">IRF540N</text>
<text x="37.3" y="114">+12V</text>
<text x="75.6" y="110.1">RV1</text>
<text x="75.7" y="112.4">50k</text>
<text x="85.8" y="110.3">C22GND</text>
<text x="85.9" y="112.6">10uF</text>
<text x="99.6" y="112.6">OUTCTRL</text>
<text x="99.6" y="110.1">DTC</text>
<text x="116.7" y="112.6">E2</text>
<text x="116.7" y="110.1">E1</text>
<text x="125.2" y="109.9">GND</text>
<text x="125.2" y="112.4">GND</text>
<text x="139" y="109.5">74HC14</text>
<text x="150.6" y="109.4">1N4148</text>
<text x="165.8" y="110.3">C23</text>
<text x="165.9" y="112.6">220pF</text>
<text x="169.5" y="109.5">74HC14</text>
<text x="185.9" y="111.4">SD</text>
<text x="185.9" y="108.8">LIN</text>
<text x="191.3" y="111.4">VCC</text>
<text x="192.6" y="113.9">LO</text>
<text x="192.7" y="108.8">VS</text>
<text x="210.5" y="111.2">R11</text>
<text x="211.1" y="113.6">10</text>
<text x="237.9" y="112">GND</text>
<text x="25.9" y="117.8">+12V</text>
<text x="64.1" y="119.5" transform="rotate(-90 64.1 119.5)">+</text>
<text x="68.5" y="117.1" transform="rotate(-90 68.5 117.1)">TL072</text>
<text x="70.8" y="116.3" transform="rotate(-90 70.8 116.3)">U4B</text>
<text x="71.8" y="119.6">GND</text>
<text x="80.7" y="119.6">GND</text>
<text x="99.6" y="117.7">CT</text>
<text x="99.6" y="115.2">RT</text>
<text x="109.9" y="119.1" transform="rotate(-90 109.9 119.1)">GND</text>
<text x="152.7" y="114.8">1k</text>
<text x="188.6" y="115.3" transform="rotate(-90 188.6 115.3)">VSS</text>
<text x="191.1" y="115.3" transform="rotate(-90 191.1 115.3)">COM</text>
<text x="201.2" y="116.6" transform="rotate(-90 201.2 116.6)">+12V</text>
<text x="207.5" y="119">+12V</text>
<text x="226.4" y="115.3">Q2</text>
<text x="226.7" y="117.6">IRF540N</text>
<text x="31.1" y="124.2">C2</text>
<text x="40" y="123.2" transform="rotate(-90 40 123.2)">V+</text>
<text x="41.1" y="124.2">U4C</text>
<text x="56.9" y="125.5">C21</text>
<text x="82.3" y="120.4">R13</text>
<text x="82.6" y="122.7">10k</text>
<text x="97.1" y="122.7">1nF</text>
<text x="97.2" y="120.4">C25</text>
<text x="167" y="124.7">74HC14</text>
<text x="168.4" y="122.4">U1D</text>
<text x="186.1" y="123.4">GND</text>
<text x="188.7" y="123.4">GND</text>
<text x="207.8" y="124.1">R14</text>
<text x="221.7" y="126">GND</text>
<text x="244.8" y="121.2" transform="rotate(-90 244.8 121.2)">1uF</text>
<text x="247.1" y="121.2" transform="rotate(-90 247.1 121.2)">C24</text>
<text x="31.3" y="126.5">100nF</text>
<text x="41.2" y="126.5">TL072</text>
<text x="54.9" y="127.8">100uF</text>
<text x="85.8" y="129.8">GND</text>
<text x="92.2" y="129.8">GND</text>
<text x="107.4" y="127.2">GND</text>
<text x="146.7" y="131.4" transform="rotate(-90 146.7 131.4)">+5V</text>
<text x="153.2" y="127.7" transform="rotate(-90 153.2 127.7)">R16</text>
<text x="155.5" y="127.6" transform="rotate(-90 155.5 127.6)">220k</text>
<text x="188.9" y="127.9">+5V</text>
<text x="193.2" y="129.2">U7</text>
<text x="193.4" y="131.7">IR2110S</text>
<text x="207.8" y="126.4">10</text>
<text x="208.4" y="131.7">1N4148</text>
<text x="222.1" y="129.9">VCC</text>
<text x="243.5" y="128.2" transform="rotate(-90 243.5 128.2)">1k</text>
<text x="245.8" y="128.9" transform="rotate(-90 245.8 128.9)">R15</text>
<text x="26.1" y="133.6">GND</text>
<text x="37.5" y="137.4">GND</text>
<text x="61.7" y="134.9">GND</text>
<text x="123.8" y="136.2">74HC14</text>
<text x="125.2" y="133.9">U1C</text>
<text x="191.1" y="137.8" transform="rotate(-90 191.1 137.8)">VDD</text>
<text x="192.6" y="136.8">VB</text>
<text x="207.9" y="134.1">D9R17</text>
<text x="211.1" y="136.4">10</text>
<text x="244.8" y="136.4" transform="rotate(-90 244.8 136.4)">1uF</text>
<text x="247.1" y="136.5" transform="rotate(-90 247.1 136.5)">C26</text>
<text x="249" y="137.8" transform="rotate(-90 249 137.8)">OUTPUT</text>
<text x="251.3" y="132.7" transform="rotate(-90 251.3 132.7)">J4</text>
<text x="112.2" y="142">GND</text>
<text x="153.2" y="139.1" transform="rotate(-90 153.2 139.1)">D10</text>
<text x="155.5" y="142.5" transform="rotate(-90 155.5 142.5)">1N4148</text>
<text x="162.8" y="139.4">C27</text>
<text x="162.9" y="141.9">10uF</text>
<text x="192.4" y="139.3">HO</text>
<text x="208.6" y="141.9">C28</text>
<text x="226.3" y="142">L2</text>
<text x="226.4" y="138.2">Q3</text>
<text x="226.7" y="140.5">IRF540N</text>
<text x="238.2" y="143.8">GND</text>
<text x="160.8" y="148.4" transform="rotate(-90 160.8 148.4)">GND</text>
<text x="185.9" y="144.4">HIN</text>
<text x="185.9" y="149.5">SD</text>
<text x="185.9" y="146.9">LIN</text>
<text x="191.3" y="149.5">VCC</text>
<text x="192.7" y="146.9">VS</text>
<text x="208.6" y="144.4">10uF</text>
<text x="210.5" y="149.3">R18</text>
<text x="225.1" y="144.3">50uH</text>
<text x="188.6" y="153.4" transform="rotate(-90 188.6 153.4)">VSS</text>
<text x="191.1" y="153.4" transform="rotate(-90 191.1 153.4)">COM</text>
<text x="192.6" y="152">LO</text>
<text x="201.2" y="154.7" transform="rotate(-90 201.2 154.7)">+12V</text>
<text x="211.1" y="151.7">10</text>
<text x="226.4" y="153.4">Q4</text>
<text x="226.7" y="155.7">IRF540N</text>
<text x="186.1" y="161.5">GND</text>
<text x="188.7" y="161.5">GND</text>
<text x="221.7" y="164.1">GND</text>
</g>
</svg>
